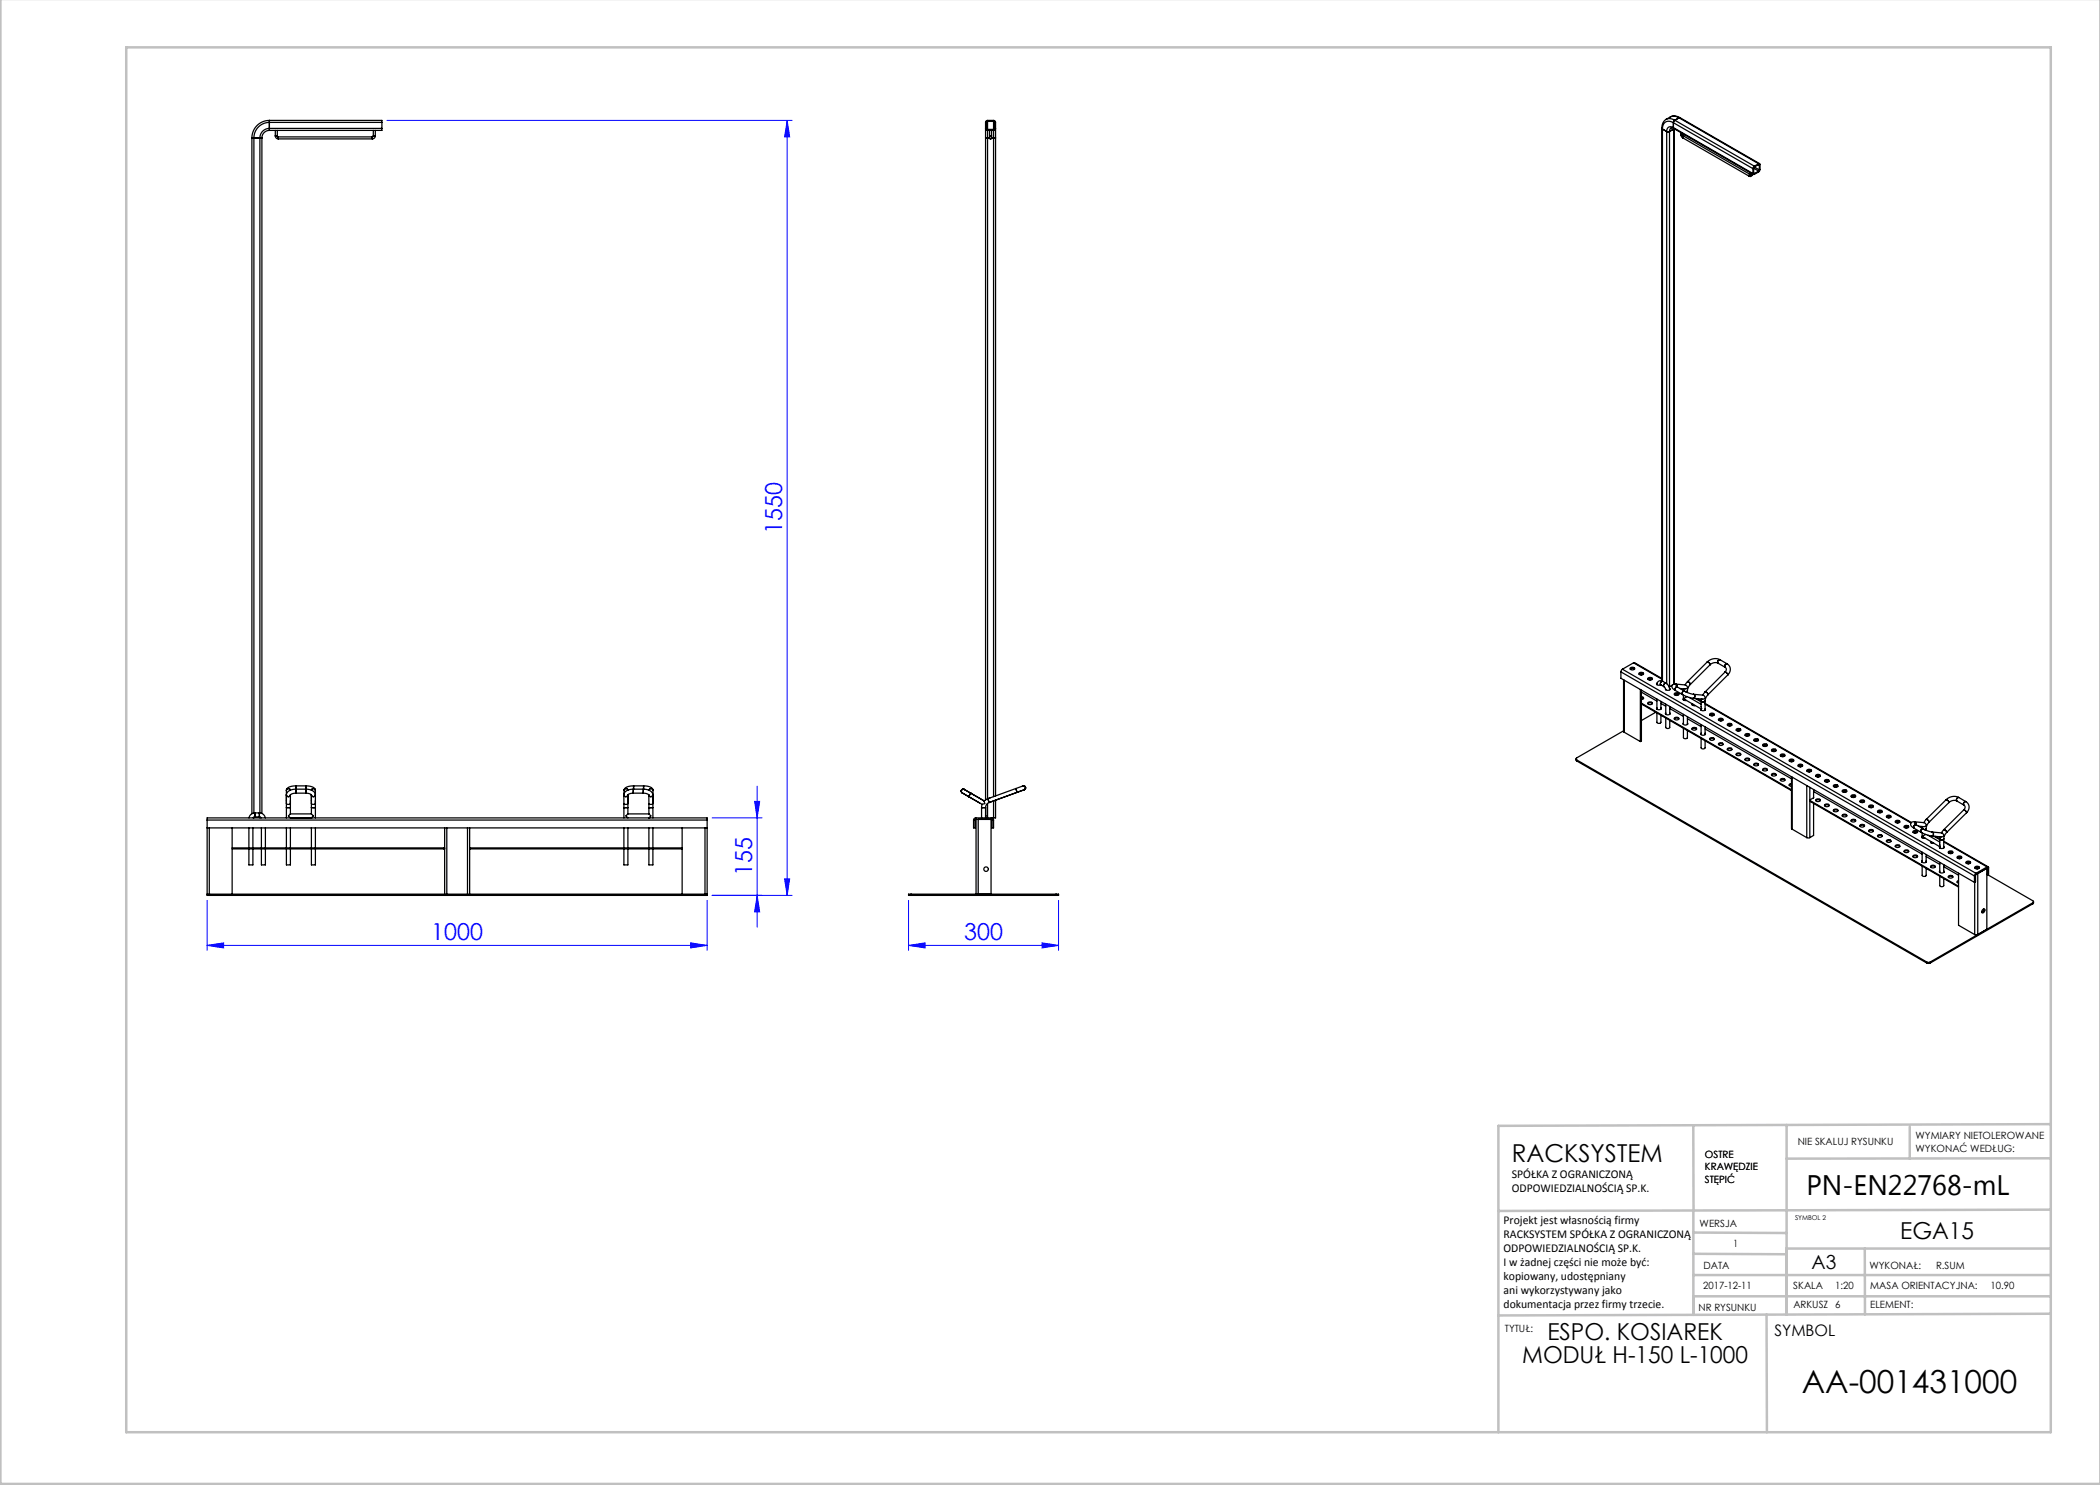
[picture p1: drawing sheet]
<svg xmlns="http://www.w3.org/2000/svg" width="420mm" height="297mm" viewBox="0 0 420 297" stroke-linecap="round" stroke-linejoin="round" font-family="sans-serif">
<g fill="none" stroke="#00f" stroke-width=".2">
<path d="M77.4 24.1h81M157.4 24.1l.5 3.3h-1zM157.4 24.1v155M151.4 157.2v28.2M142.4 179.1h16M142.4 163.6h10M150.9 160.3h1l-.5 3.3zM151.4 179.1l.5 3.3h-1zM156.9 175.8h1l-.5 3.3zM41.4 189.1l3.3-.5v1zM41.4 180.1v10M41.4 189.1h100"/>
<path d="M138.1 188.6l3.3 .5-3.3 .5zM141.4 180.1v10M181.7 189.1l3.3-.5v1zM181.7 189.1h30M181.7 180.1v10M208.4 188.6l3.3 .5-3.3 .5zM211.7 180.1v10"/>
</g>
<g fill="none" stroke="#c0c0c0" stroke-width=".5">
<path d="M.1 -.1v296.9h419.9M25.2 9.5h385v276.9h-385zM338.7 225.2v16.9M357.3 225v37.9M382 225.4v6.3M410.1 224.8l-110.4 .4v61.2M410.1 231.7h-52.8M338.7 259.3h71.5M338.7 255h71.5M338.7 250.8l18.6 .1M338.7 246.5l18.6 .1M338.7 242.1v20.9"/>
<path d="M373 249.7v13.2M410.1 241.9l-110.4 .3M410.2 249.7h-52.9v13.2M353.3 262.9l.1 23.5M410.2 262.7l-110.5 .4"/>
</g>
<g fill="#00f">
<path d="M41.4 189.1l3.3-.5v1zM138.1 188.6l3.3 .5-3.3 .5z"/>
<path d="M151.4 179.1l.5 3.3h-1zM150.9 160.3h1l-.5 3.3zM156.9 175.8h1l-.5 3.3zM157.4 24.1l.5 3.3h-1z"/>
<path d="M181.7 189.1l3.3-.5v1zM208.4 188.6l3.3 .5-3.3 .5z"/>
</g>
<g fill="none" stroke="#000" stroke-width=".25">
<path d="M50.4 27.6h.4M50.4 27.6v135.1M50.8 27.6h1.2M50.8 27.6v135M52 27.6h.4M52 27.6v135M52.4 27.6v135.1M53.9 25.7v.4M53.9 24.1h22.5v.4M53.9 24.1v.4M53.9 24.1a3.5 3.5 0 0 0-3.5 3.5M53.9 24.5a3.1 3.1 0 0 0-3.1 3.1"/>
<path d="M53.9 25.7a1.9 1.9 0 0 0-1.9 1.9M53.9 26.1a1.5 1.5 0 0 0-1.5 1.5M53.9 25.7h22.5M53.9 24.5h22.5M53.9 24.5v1.2M55.1 27.2a.6 .6 0 0 0 .6 .6M55.1 27.2h.4M55.1 26.1v1.1M55.5 27.2l.2 .2M55.5 26.1v1.1M55.7 27.4v.4M55.7 27.8h18.8"/>
<path d="M55.7 27.4h18.8M74.5 27.4v.4M74.7 27.2l-.2 .2M74.7 27.2h.4M74.7 26.1v1.1M75.1 27.2a.6 .6 0 0 1-.6 .6M75.1 26.1v1.1M76.4 25.7v.4h-22.5M76.4 24.5v1.2M197.1 25.7v-1.3l.4-.3 1.5 .1 .1 1.5M197.1 25.7l.1 .3 .3 .1M197.1 25.7v1.9"/>
<path d="M197.1 27.6h.4M197.1 27.6v132.4M197.5 24.3l-.2 .2v1.2l.2 .2M197.5 26.1v1.5M197.5 24.3v1.6M197.5 26.1h1.2M197.5 27.6h.4M197.5 25.9h1.2M197.5 24.3h1.2M197.5 27.6v132.2M197.9 27.2v.4M197.9 27.2h.4"/>
<path d="M197.9 27.6a.2 .2 0 0 0 .2 .2 .2 .2 0 0 0 .2-.2M197.9 26.1v1.1M198.3 27.2v.4M198.3 27.6h.4M198.3 26.1v1.1M198.7 24.3l.2 .2v1.2l-.2 .2M198.7 26.1v1.5M198.7 27.6h.4M198.7 24.3v1.6M198.7 27.6v131.7M199.1 25.7l-.1 .3-.3 .1M199.1 25.7v1.9"/>
<path d="M199.1 27.6v131.6M332.4 25.6l.1 .2M332.4 25.6v110.6M332.5 25.8l.8 .5M332.5 25.8v110.4M333.2 23.9a1.73 1.73 0 0 1 1.8 .2M333.2 23.9a1.91 1.91 0 0 0-.8 1.7M333.3 26.3h.6M333.3 26.3v110.4M333.9 26.3v111M334.1 23.4a1.89 1.89 0 0 1 1.9 .1M334.1 23.4a1.73 1.73 0 0 1 1.7 .2"/>
<path d="M334.1 23.4l-.9 .5M334.7 25.5l.1 .2M334.7 24.5a1.34 1.34 0 0 0-1.6-.1 1.34 1.34 0 0 0-.6 1.4M334.7 25.5a.82 .82 0 0 0-1-.1 .82 .82 0 0 0-.4 .9M334.7 24.5l15.9 9.2M334.7 25.5l15.9 9.2M334.7 24.5v1M334.8 25.8v-.1v111.1M334.8 25.8l-.9 .5M334.8 25.8v111.1M334.8 25.7v.1M334.8 25.7l-.1-.1a.53 .53 0 0 0-.7 .1 .53 .53 0 0 0-.1 .6"/>
<path d="M334.8 25.7l15.9 9.2M335 24.1l-.3 .4M335 24.1l15.9 9.1M335.8 23.6l15.9 9.1M335.8 23.6l-.8 .5M336 23.5l-.2 .1M336 23.5l15.9 9.2M336.2 26.9l.3 .7M336.2 26.9l.2 .1 .2-.1M336.2 26.5v.4M336.5 27.6l13.3 7.6M336.6 26.9l.1 .3"/>
<path d="M336.6 26.7v.2M336.7 27.2l-.2 .1v.3M336.7 27.2l13.3 7.7M350 34.9h.1M350 34.9l.2 .1 .2-.1M350 34.5v.4M350 34.9l-.2 .1v.2M350.4 34.9a.37 .37 0 0 1-.2 .4 .37 .37 0 0 1-.4-.1M350.4 34.7v.2M350.6 33.7v1M350.7 34.6l.2 .1M350.7 33.6v1"/>
<path d="M350.7 33.6l1 .6M350.9 33.4l1 .6M350.9 33.2l-.3 .5M350.9 33.4l-.2 .2M351.7 32.7l.3 .2-.1 1.3-1.1 .7-.2-.2M351.7 32.9l.2 .1M351.7 32.7l-.8 .5M351.7 34.2l-.8 .5M351.7 32.9l-.8 .5M351.9 34l-.2 .2M351.9 33v1M324.2 134.4l70.7 40.8"/>
<path d="M324.2 134.4v1.3l70.7 40.8M324.5 133.8l-.3 .6M324.5 133.8l70.7 40.9M324.7 136v10.3l.1 .1M324.8 136v10.4M326 133.6l.1-.1a.43 .43 0 0 1 .5-.1 .43 .43 0 0 1 .3 .5h-.1a.44 .44 0 0 1-.5 .1 .44 .44 0 0 1-.3-.4zM326.1 133.8l.4-.1 .4 .1M326.7 132.6l.2-.1 5.5 3.2M326.7 132.6l-2.2 1.2M326.7 132.6l5.7 3.2M326.9 133.8v.1M327.8 134.6h.1a.43 .43 0 0 1 .5-.2 .43 .43 0 0 1 .2 .5 .44 .44 0 0 1-.5 .1 .44 .44 0 0 1-.3-.4z"/>
<path d="M327.8 134.9l.5-.2 .4 .2M327.9 134.8l.4 .2M328.1 137.9v10.4M328.3 139.4a.3 .3 0 0 1 .4 .2 .3 .3 0 0 1-.4 .3M328.3 139.5l.4 .2M328.3 138v10.2l-.2 .1M328.3 138.4l3.1 1.8M329.6 135.6h.1a.43 .43 0 0 1 .5-.1 .43 .43 0 0 1 .2 .4l-.1 .1a.44 .44 0 0 1-.5 .1 .44 .44 0 0 1-.2-.5zM329.6 135.9l.5-.2 .3 .2M329.7 135.8l.4 .2M331.4 136.9h.1M331.4 139.8v2"/>
<path d="M331.4 136.6a.31 .31 0 0 0 0 .4 .31 .31 0 0 0 .5 0h.2M332.1 136.9v.1M332.1 137l.7 .3M332.5 136.3a.47 .47 0 0 0-.4 .7M332.5 136.3a.74 .74 0 0 0-.8-.1 .74 .74 0 0 0-.3 .7M332.5 136.3a.46 .46 0 0 0-.4 .7M332.5 136.3l.7 .3M332.8 137.3l.3 .7M333.1 137.9h.1M333.2 136.6a1.65 1.65 0 0 1 .7 1.4M333.2 136.6a.46 .46 0 0 0-.4 .7M333.2 136.6a.47 .47 0 0 0-.4 .7"/>
<path d="M333.9 137.6a.34 .34 0 0 1 0 .5 .34 .34 0 0 1-.5 0l-.3-.4M333.9 137.3l-.1 .1M334 137.9h.1M334.4 137h.1M334.5 137l-.6 .3M334.9 138.7l.1-.1a.43 .43 0 0 1 .5-.1 .43 .43 0 0 1 .2 .5h-.1a.44 .44 0 0 1-.5 .1 .44 .44 0 0 1-.2-.4zM334.9 138.9l.5-.1 .3 .1M335 138.9l.4 .2M335.1 138.1l1.4 .8M335.1 137.2l.4 .2M335.2 136.8a.58 .58 0 0 0-.8 .4 .58 .58 0 0 0 .4 .7l.3 .2M335.2 136.8l.2 .2v.4v-.4z"/>
<path d="M335.2 136.8l2 .2a.37 .37 0 0 1 .3 .4 .37 .37 0 0 1-.3 .3h-1.2M335.5 137.4a.46 .46 0 0 0-.4 .7M335.5 137.4l1.4 .8M335.5 137.4a.47 .47 0 0 0-.4 .7M336.5 138.9l1.1 .5 1 .3M336.7 139.7a.37 .37 0 0 0 .1 .4 .37 .37 0 0 0 .5 0M336.7 139v1M336.7 139.9v.1M336.7 137.8v.3M336.9 138.2l1.8 .7M336.9 138.2a.46 .46 0 0 0-.4 .7M336.9 138.2a.47 .47 0 0 0-.4 .7"/>
<path d="M337.2 138.4l.3-.2zM337.4 139.3l-.3 .2a.26 .26 0 0 0-.3 .2 .26 .26 0 0 0 .3 .3l3.1 1.8M337.5 138.2v.3M337.5 136.3l-.5 .7M337.5 136.3l.4 .2 .2 .4M337.8 139.5l2.4 1.4M338.1 136.9l-.4 .6-.2 .7M338.7 138.9a.41 .41 0 0 1 .3 .4 .41 .41 0 0 1-.4 .4M338.7 138.9l2 .2a.37 .37 0 0 1 .3 .3 .37 .37 0 0 1-.2 .4l-2.2-.1M339.1 139.7l1.1 .7M339.4 139.7l.8 .5M340.3 139.8l-.1 .4"/>
<path d="M341 138.4l-.5 .6M341 138.4l.4 .1 .2 .4M341 138.4l.4 .2 .2 .3M341.5 132.4l.4 .2 .1 .4M341.5 132.4l.3 .2 .2 .4M341.5 132.4l-4 3.9M341.6 138.9l-.4 .6-.2 .7M342 133l-3.9 3.9M343.6 132.6h-.1a1.48 1.48 0 0 0-1.5 .4M343.6 132.6l1.4 .8M344 131.9a.47 .47 0 0 0-.4 .7M344 131.9a2.21 2.21 0 0 0-2.5 .5"/>
<path d="M344 131.9a.46 .46 0 0 0-.4 .7M344 131.9l1.4 .9M345 134.4l.4 .2 .2 .4M345 134.4l-4 4M345 133.4a.57 .57 0 0 1 0 1M345.4 132.8a1.36 1.36 0 0 1 .2 2.2M345.4 132.8a.46 .46 0 0 0-.4 .6M345.4 132.8a.47 .47 0 0 0-.4 .6M345.6 135l-4 3.9M57.3 159a.4 .4 0 0 0 .4 .3 .4 .4 0 0 0 .4-.3M57.3 158.1v2.6l.1 .1 .4 .1 .3-.2v-1.7M57.4 157.8l-.1 .3a.4 .4 0 0 1 .4-.4 .4 .4 0 0 1 .4 .3 .41 .41 0 0 0-.7-.2z"/>
<path d="M59.2 157.8h-.2a1.55 1.55 0 0 0-1.7 1.2M59.2 158.6l-.6 .1-.5 .3M59.2 157.2h-.4a1.41 1.41 0 0 0-1.5 .9M59.2 157.8v.8M59.2 157.2v.6M59.2 158.6h2M59.2 157.8h2M59.2 157.2h2M61.2 157.8h.1a1.54 1.54 0 0 1 1.8 1.2M61.2 158.6l.6 .1 .5 .3M61.2 157.2h.6a1.16 1.16 0 0 1 1.3 .9M61.2 157.8v.8"/>
<path d="M61.2 157.2v.6M62.3 159a.4 .4 0 0 0 .4 .3 .4 .4 0 0 0 .4-.3M62.4 157.8l-.1 .2a.4 .4 0 0 1 .4-.3 .4 .4 0 0 1 .4 .4 .4 .4 0 0 0-.3-.4 .4 .4 0 0 0-.4 .1zM63.1 158.1v2.6l-.2 .2-.6-.2v-1.7M63.1 159a.4 .4 0 0 1-.4 .3 .4 .4 0 0 1-.4-.3M124.8 159v1.7M124.8 158.1v.7M124.9 157.8l-.1 .3a.4 .4 0 0 1 .4-.4 .4 .4 0 0 1 .4 .3 .41 .41 0 0 0-.7-.2zM125.6 159a.4 .4 0 0 1-.4 .3 .4 .4 0 0 1-.4-.3M125.6 159v1.8l-.5 .1-.3-.2M125.6 158.9v1.2M126.7 157.8h-.2a1.54 1.54 0 0 0-1.7 1.2"/>
<path d="M126.7 158.6l-.7 .1-.4 .3M126.7 157.8v.8M126.7 158.6h2M126.7 157.8h2M126.7 157.2h-.6a1.21 1.21 0 0 0-1.3 .9M126.7 157.2v.6zM126.7 157.2h2M128.7 157.8h.1a1.56 1.56 0 0 1 1.8 1.2M128.7 158.6l.6 .1 .5 .3M128.7 157.8v.8M128.7 157.2h.7a1.15 1.15 0 0 1 1.2 .9M128.7 157.2v.6z"/>
<path d="M129.8 159v1.7M129.9 157.8a.4 .4 0 0 1 .5-.1 .4 .4 0 0 1 .2 .4 .4 .4 0 0 0-.4-.4 .4 .4 0 0 0-.4 .4zM130.6 159a.4 .4 0 0 1-.4 .3 .4 .4 0 0 1-.4-.3M130.6 159v1.8l-.5 .1-.3-.2M130.6 158.1v2M192.2 158.2l.1 .2M192.3 158.3v.2M192.3 158.4h.1M192.3 158.5l1.4 .8M192.4 158.6h.1M192.4 158.6l1.3 .7M192.6 157.8h.1"/>
<path d="M192.6 157.8l-.2 .1-.2 .3M192.6 157.8l-.3 .2-.1 .3M192.6 157.8l.3 .1M192.7 157.8l.2 .1M192.7 157.8l1.5 .8M192.9 157.9l1.2 .7M192.9 157.9a.4 .4 0 0 0-.7 .3M192.9 157.9a.4 .4 0 0 0-.5 0 .4 .4 0 0 0-.2 .4M193.7 159.3l2.7 1.6M194.1 158.6l-.4 .7M194.1 158.6l2.8 1.6M194.2 158.6h.1"/>
<path d="M197.6 159.7l-.7 .5M197.6 159.7l.2 .8M203.2 157.7l.2 .8M203.2 157.7l-5.6 2M203.4 158.5l-5.6 2M204.6 157.2a.4 .4 0 0 1 .5 .3 .4 .4 0 0 1-.4 .5M204.7 157.2h.1M204.7 157.2a.48 .48 0 0 1 .3 .6 .48 .48 0 0 1-.6 .3l-1 .4M204.7 157.2l-1.5 .5M204.7 157.2a.4 .4 0 0 1 .4 .4 .4 .4 0 0 1-.4 .4M204.9 157.9l-1.5 .6M205.1 157.6l-.1 .2"/>
<path d="M315.2 151.8l.1 .4M315.3 152l70 40.4M315.3 152v.2M315.3 152.2l70 40.4M324.7 146.2l-9.4 5.4-.1 .2 .1 .2M324.8 146.4l3.3 1.9M328.3 140.6l29.9 17.3M328.3 140.8l29.9 17.3M329.6 140.7a.63 .63 0 0 1 .9 0M329.6 140.5h.1a.43 .43 0 0 1 .5-.1 .43 .43 0 0 1 .2 .4l-.1 .1a.44 .44 0 0 1-.5 .1 .44 .44 0 0 1-.2-.5zM331.1 142.5l-2.8 1.6M331.4 142.6v1.9a.46 .46 0 0 0 .8 0v-1.4"/>
<path d="M331.4 141.5a.4 .4 0 0 0 .4 .5 .4 .4 0 0 0 .4-.5M331.4 141.7l-.1 .1M332.2 141.7v.1M332.2 140.3v1.5M332.2 140.7l.9 .5M333.1 143.6l.1 1.9a.47 .47 0 0 0 .7 0v-1.4M333.1 142.5a.4 .4 0 0 0 .4 .5 .4 .4 0 0 0 .4-.5M333.1 142.7v.1M333.1 140.8v2M333.9 142.7l.1 .1M333.9 141.3v1.5M333.9 141.7l2.8 1.6"/>
<path d="M334.9 143.8a.63 .63 0 0 1 .9 0M334.9 143.6l.1-.1a.43 .43 0 0 1 .5-.1 .43 .43 0 0 1 .2 .5h-.1a.44 .44 0 0 1-.5 .1 .44 .44 0 0 1-.2-.4zM336.7 145.7v1.8a.46 .46 0 0 0 .8 0v-1.4M336.7 144.6a.4 .4 0 0 0 .4 .4 .4 .4 0 0 0 .4-.4M336.7 144.8h-.1M336.7 142.9v2M337.5 144.8h.1M337.5 143.3v1.6M337.5 143.7l2.7 1.6M338.4 145.8a.63 .63 0 0 1 .9 0M338.4 140.7a.38 .38 0 0 0 .2 .5 .38 .38 0 0 0 .4-.1M338.4 145.6h.1a.43 .43 0 0 1 .5-.1 .43 .43 0 0 1 .2 .4v.1a.44 .44 0 0 1-.5 .1 .44 .44 0 0 1-.3-.5z"/>
<path d="M338.5 140.9l.4 .2M338.6 140.9l-.2 .1M340.2 140.2l.1 1.5-.1 .1M340.2 147.7v1.9a.47 .47 0 0 0 .8 0v-1.4M340.2 140.2a.47 .47 0 0 0 .8 0M340.2 146.6a.4 .4 0 0 0 .4 .5 .4 .4 0 0 0 .4-.5M340.2 146.8v.1M340.2 141.8v.2M340.2 144.9v2M340.2 142h.1M341 140.2a.46 .46 0 0 1-.8 0M341 146.8l.1 .1"/>
<path d="M341 141.7a.36 .36 0 0 1-.1 .5 .36 .36 0 0 1-.5-.1l-.2-.1v-.2M341 140.2v1.8M341 145.4v1.5M341 140.7l41.3 23.8M341 145.8l17.3 10M341 142h.1M341 140.8l41.2 23.8M341.9 147.9l.5-.2 .4 .2M342 147.7v-.1a.43 .43 0 0 1 .5-.1 .43 .43 0 0 1 .3 .5h-.1a.44 .44 0 0 1-.5 .1 .44 .44 0 0 1-.2-.4zM342 142.8v-.1a.43 .43 0 0 1 .5-.1 .43 .43 0 0 1 .3 .5h-.1a.44 .44 0 0 1-.5 .1 .44 .44 0 0 1-.2-.4zM342 143l.4-.1 .4 .1M342.1 143l.3 .2"/>
<path d="M343.7 148.9a.63 .63 0 0 1 .9 0M343.7 148.7l.1-.1a.43 .43 0 0 1 .5-.1 .43 .43 0 0 1 .3 .5h-.1a.44 .44 0 0 1-.5 .1 .44 .44 0 0 1-.3-.4zM343.7 143.8l.1-.1a.43 .43 0 0 1 .5-.1 .43 .43 0 0 1 .3 .5h-.1a.44 .44 0 0 1-.5 .1 .44 .44 0 0 1-.3-.4zM343.7 144l.5-.1 .4 .1M343.8 144l.4 .2M345.5 149.9a.63 .63 0 0 1 .9 0M345.5 149.7h.1a.43 .43 0 0 1 .5-.2 .43 .43 0 0 1 .2 .5h-.1a.44 .44 0 0 1-.4 .1 .44 .44 0 0 1-.3-.4zM345.5 144.8h.1a.43 .43 0 0 1 .5-.2 .43 .43 0 0 1 .2 .5h-.1a.44 .44 0 0 1-.4 .1 .44 .44 0 0 1-.3-.4zM345.5 145.1l.5-.2 .3 .2M345.6 145l.4 .2M347.2 150.9a.63 .63 0 0 1 .9 0M347.3 150.7a.43 .43 0 0 1 .5-.1 .43 .43 0 0 1 .3 .4l-.1 .1a.44 .44 0 0 1-.5 .1 .44 .44 0 0 1-.2-.5z"/>
<path d="M347.3 145.8a.43 .43 0 0 1 .5-.1 .43 .43 0 0 1 .3 .4l-.1 .1a.44 .44 0 0 1-.5 .1 .44 .44 0 0 1-.2-.5zM347.3 146.1l.4-.2 .4 .2M347.4 146l.3 .2M349 152a.63 .63 0 0 1 .9 0M349 151.8l.1-.1a.43 .43 0 0 1 .5-.1 .43 .43 0 0 1 .3 .4l-.1 .1a.44 .44 0 0 1-.5 .1 .44 .44 0 0 1-.3-.4zM349 146.9l.1-.1a.43 .43 0 0 1 .5-.1 .43 .43 0 0 1 .3 .4l-.1 .1a.44 .44 0 0 1-.5 .1 .44 .44 0 0 1-.3-.4zM349 147.1l.5-.1 .4 .1M349.1 147l.4 .3M350.8 153a.63 .63 0 0 1 .9 0M350.8 152.8l.1-.1a.43 .43 0 0 1 .5-.1 .43 .43 0 0 1 .2 .5h-.1a.44 .44 0 0 1-.4 .1 .44 .44 0 0 1-.3-.4zM350.8 147.9l.1-.1a.43 .43 0 0 1 .5-.1 .43 .43 0 0 1 .2 .5h-.1a.44 .44 0 0 1-.4 .1 .44 .44 0 0 1-.3-.4zM350.8 148.1l.5-.1 .4 .1"/>
<path d="M350.9 148.1l.4 .2M352.5 154a.63 .63 0 0 1 .9 0M352.6 153.8v-.1a.43 .43 0 0 1 .5-.1 .43 .43 0 0 1 .3 .5h-.1a.44 .44 0 0 1-.5 .1 .44 .44 0 0 1-.2-.4zM352.6 148.9v-.1a.43 .43 0 0 1 .5-.1 .43 .43 0 0 1 .3 .5h-.1a.44 .44 0 0 1-.5 .1 .44 .44 0 0 1-.2-.4zM352.6 149.1l.4-.1 .4 .1M352.7 149.1l.3 .2M354.3 155a.63 .63 0 0 1 .9 0M354.3 154.8h.1a.43 .43 0 0 1 .5-.1 .43 .43 0 0 1 .3 .4l-.1 .1a.44 .44 0 0 1-.5 0 .44 .44 0 0 1-.3-.4zM354.3 149.9h.1a.43 .43 0 0 1 .5-.1 .43 .43 0 0 1 .3 .4l-.1 .1a.44 .44 0 0 1-.5 0 .44 .44 0 0 1-.3-.4zM354.3 150.2l.5-.2 .4 .2M354.4 150.1l.4 .2M356.1 156a.63 .63 0 0 1 .9 0"/>
<path d="M356.1 155.8h.1a.43 .43 0 0 1 .5-.1 .43 .43 0 0 1 .2 .4l-.1 .1a.44 .44 0 0 1-.4 .1 .44 .44 0 0 1-.3-.5zM356.1 150.9h.1a.43 .43 0 0 1 .5-.1 .43 .43 0 0 1 .2 .4l-.1 .1a.44 .44 0 0 1-.4 .1 .44 .44 0 0 1-.3-.5zM356.1 151.2l.5-.2 .4 .2M356.2 151.1l.4 .2M357.9 152v-.1a.43 .43 0 0 1 .5-.1 .43 .43 0 0 1 .3 .4l-.1 .1a.44 .44 0 0 1-.5 .1 .44 .44 0 0 1-.2-.4zM357.9 152.2l.4-.1 .4 .1M358 152.1l.3 .3M358.2 157.9h.1M358.2 158.1h.1M358.2 157.9v.2M358.3 155.4v10.3l.1 .1M358.3 156.7a.32 .32 0 0 0-.5 .3 .32 .32 0 0 0 .5 .3"/>
<path d="M358.3 156.9l-.5 .2M358.4 155.4v10.4M359.6 153l.1-.1a.43 .43 0 0 1 .5-.1 .43 .43 0 0 1 .3 .5h-.1a.44 .44 0 0 1-.5 .1 .44 .44 0 0 1-.3-.4zM359.6 153.2l.5-.1 .4 .1M359.7 153.2l.4 .2M361.4 157.1v10.4M361.4 154l.1-.1a.43 .43 0 0 1 .5-.1 .43 .43 0 0 1 .2 .5h-.1a.44 .44 0 0 1-.4 .1 .44 .44 0 0 1-.3-.4zM361.4 154.2l.5-.1 .4 .1M361.5 154.2l.4 .2M362 157.5v10M362.7 159.6l-.8 .5 29.8 17.2M362.7 159.5v.1"/>
<path d="M362.7 157.9v1.7M362.7 158.3l21.7 12.5M363.2 159.9a.43 .43 0 0 1 .5-.1 .43 .43 0 0 1 .3 .4l-.1 .1a.44 .44 0 0 1-.5 0 .44 .44 0 0 1-.2-.4zM363.2 155a.43 .43 0 0 1 .5-.1 .43 .43 0 0 1 .3 .4l-.1 .1a.44 .44 0 0 1-.5 0 .44 .44 0 0 1-.2-.4zM363.2 155.3l.4-.2 .4 .2M363.3 155.2l.3 .2M364.9 156h.1a.43 .43 0 0 1 .5-.1 .43 .43 0 0 1 .3 .4l-.1 .1a.44 .44 0 0 1-.5 .1 .44 .44 0 0 1-.3-.5zM364.9 156.3l.5-.2 .4 .2M365 156.2l.4 .2M366.7 157.1l.1-.1a.43 .43 0 0 1 .5-.1 .43 .43 0 0 1 .2 .4l-.1 .1a.44 .44 0 0 1-.4 .1 .44 .44 0 0 1-.3-.4zM366.7 157.3l.5-.1 .4 .1M366.8 157.2l.4 .3"/>
<path d="M368.5 158.1v-.1a.43 .43 0 0 1 .5-.1 .43 .43 0 0 1 .3 .5h-.1a.44 .44 0 0 1-.5 .1 .44 .44 0 0 1-.2-.4zM368.5 158.3l.5-.1 .3 .1M368.6 158.3l.4 .2M370.2 159.1l.1-.1a.43 .43 0 0 1 .5-.1 .43 .43 0 0 1 .3 .5h-.1a.44 .44 0 0 1-.5 .1 .44 .44 0 0 1-.3-.4zM370.2 159.4l.5-.2 .4 .2M370.3 159.3l.4 .2M389.2 159.9l.4 .2 .2 .4M389.2 159.9l-4 4M389.2 159.9l.4 .3 .2 .3M391.8 159.5a2.21 2.21 0 0 0-2.6 .4M391.8 159.5a.46 .46 0 0 0-.4 .7M391.8 159.5h-.1a.47 .47 0 0 0-.3 .7"/>
<path d="M391.8 159.5l1.4 .8M41.4 178.8h.5M41.4 164v15.1h.5M41.4 164v-.4h100v.4M41.4 165.6h100M41.4 164h100M41.9 165.6v13.2M41.9 178.8v.3M41.9 178.8h99M41.9 179.1h99M46.4 165.6v13.2M46.4 169.6h42.4"/>
<path d="M46.4 169.8h42.4M49.8 169.8v3.2h.8v-3.2M49.8 165.6v4M50.6 165.6v4M50.8 163.4v.2M51 163.4l-.4 .2M51 162.6a1.2 1.2 0 0 0-1.2 1M51 162.6v.8M51 163.4h.9M51 162.6h.9M51.9 163.4l.3 .2M51.9 162.6a1.2 1.2 0 0 1 1.2 1"/>
<path d="M51.9 162.6v.8M52 163.4v.2M52.3 169.8v3.2h.8v-3.2M52.3 165.6v4M53.1 165.6v4M57.3 160.1v1.4M57.3 161.5h.8M57.3 169.8v3.2h.8v-3.2M57.3 161.5v2.1M57.3 165.6v4M58.1 163.6h.1M58.1 160.1v1.4"/>
<path d="M58.1 162.8a.41 .41 0 0 0-.4 .4 .41 .41 0 0 0 .4 .4M58.1 161.5v1.3M58.1 165.6v4M58.1 162.8h4.2M62.3 160.1v1.4M62.3 162.8a.4 .4 0 0 1 .3 .4 .4 .4 0 0 1-.3 .4M62.3 169.8v3.2h.8v-3.2M62.3 161.5h.8M62.3 161.5v1.3M62.3 165.6v4M62.3 163.6h.1M63.1 160.1v1.4"/>
<path d="M63.1 161.5v2.1M63.1 165.6v4M88.8 169.6h.1M88.8 169.8h.1M88.8 169.6v.2M88.9 169.6h.1M88.9 169.8h.1M88.9 169.6v.2M88.9 165.6v13.2M89.4 165.6v13.2M93.5 165.6v13.2M93.9 169.6h.1"/>
<path d="M93.9 165.6v13.2M94 169.8h.1M94 169.6h.1M94.1 169.6h42.3M94.1 169.8h42.3M94.1 169.6v.2M124.8 169.8v3.2h.8v-3.2M124.8 161.5h.8M124.8 161.5v2.1M124.8 165.6v4M124.8 160.7v.8M125.6 160.1h.1"/>
<path d="M125.6 162.8a.41 .41 0 0 0-.4 .4 .41 .41 0 0 0 .4 .4M125.6 162.8h4.2M125.6 161.5v1.3M125.6 165.6v4M125.6 160.1v1.4M129.8 163.6h.1M129.8 162.8a.4 .4 0 0 1 .3 .4 .4 .4 0 0 1-.3 .4M129.8 169.8v3.2h.8v-3.2M129.8 161.5h.8M129.8 161.5v1.3M129.8 165.6v4M129.8 160.7v.8"/>
<path d="M130.6 160.1h.1M130.6 161.5v2.1M130.6 165.6v4M130.6 160.1v1.4M136.4 165.6v13.2M140.9 178.8h.5M140.9 178.8v.3M141 165.6v13.2M141.4 164v15.1h-.5M182.2 178.8h-.5v.3h.5M182.2 178.8h29M182.2 179.1h29"/>
<path d="M182.2 178.8v.3M194.7 164v1.6h.3v-1.6M194.7 164h.3M195.1 163.6l-.3 .1-.1 .3M195.1 163.9l-.1 .1M195.1 163.6h3.6M195.1 163.9h3.2M195.1 163.6v.3M195.2 163.9v14.9M195.6 163.9v14.9M196.3 161.5h.1M196.3 161.5h.8"/>
<path d="M196.3 161.5v2.1M196.4 160.9l-.1 .6M196.9 160.2v.5l-.5 .2M197.1 163.1v.2M197.1 161.5v2.1M197.5 160.7v2.9M197.8 160.5a1.1 1.1 0 0 0-.7 1M197.9 160.5h.1M198.2 163.9v14.9M198.3 163.9l.1-.3 .3 .4M198.3 163.9l.1 .1M198.4 164v1.6h.3v-1.6"/>
<path d="M198.4 164h.3M198.7 160.2v3.4M199.1 160v3.6h-.4M211.2 178.8h.5v.3h-.5M211.2 178.8v.3M358.4 165.8l3 1.7M361.4 167.5h.6M361.9 160.2l29.8 17.2M362.7 160.7v6.4l-.7 .4M363.1 160.1a.63 .63 0 0 1 1 0M364.9 161.1a.63 .63 0 0 1 .9 0M364.9 160.9h.1a.43 .43 0 0 1 .5-.1 .43 .43 0 0 1 .3 .4l-.1 .1a.44 .44 0 0 1-.5 .1 .44 .44 0 0 1-.3-.5z"/>
<path d="M366.7 162.2l.5-.2 .4 .2M366.7 162l.1-.1a.43 .43 0 0 1 .5-.1 .43 .43 0 0 1 .2 .4l-.1 .1a.44 .44 0 0 1-.4 .1 .44 .44 0 0 1-.3-.4zM368.5 163.2a.63 .63 0 0 1 .9 0M368.5 163v-.1a.43 .43 0 0 1 .5-.1 .43 .43 0 0 1 .3 .5h-.1a.44 .44 0 0 1-.5 .1 .44 .44 0 0 1-.2-.4zM370.2 164.2a.63 .63 0 0 1 .9 0M370.2 164l.1-.1a.43 .43 0 0 1 .5-.1 .43 .43 0 0 1 .3 .5h-.1a.44 .44 0 0 1-.5 .1 .44 .44 0 0 1-.3-.4zM372 165.2a.63 .63 0 0 1 .9 0M372 165h.1a.43 .43 0 0 1 .5-.1 .43 .43 0 0 1 .2 .4v.1a.44 .44 0 0 1-.5 0 .44 .44 0 0 1-.3-.4zM372 160.1h.1a.43 .43 0 0 1 .5-.1 .43 .43 0 0 1 .2 .4v.1a.44 .44 0 0 1-.5 0 .44 .44 0 0 1-.3-.4zM372 160.4l.5-.2 .4 .2M372.1 160.3l.4 .2M373.8 166.3v-.1a.63 .63 0 0 1 .9 .1"/>
<path d="M373.8 166.1v-.1a.43 .43 0 0 1 .5-.1 .43 .43 0 0 1 .3 .4l-.1 .1a.44 .44 0 0 1-.5 .1 .44 .44 0 0 1-.2-.4zM373.8 161.2v-.1a.43 .43 0 0 1 .5-.1 .43 .43 0 0 1 .3 .4l-.1 .1a.44 .44 0 0 1-.5 .1 .44 .44 0 0 1-.2-.4zM373.8 161.4l.5-.2 .3 .2M373.9 161.3l.4 .2M375.5 167.3a.63 .63 0 0 1 .9 0M375.5 167.1l.1-.1a.43 .43 0 0 1 .5-.1 .43 .43 0 0 1 .3 .4l-.1 .1a.44 .44 0 0 1-.5 .1 .44 .44 0 0 1-.3-.4zM375.5 162.2l.1-.1a.43 .43 0 0 1 .5-.1 .43 .43 0 0 1 .3 .4l-.1 .1a.44 .44 0 0 1-.5 .1 .44 .44 0 0 1-.3-.4zM375.6 162.4l.4-.1 .4 .1M375.6 162.3l.4 .3M377.3 168.3a.63 .63 0 0 1 .9 0M377.3 168.1l.1-.1a.43 .43 0 0 1 .5-.1 .43 .43 0 0 1 .2 .5 .44 .44 0 0 1-.5 .1 .44 .44 0 0 1-.3-.4zM377.3 163.2l.1-.1a.43 .43 0 0 1 .5-.1 .43 .43 0 0 1 .2 .5 .44 .44 0 0 1-.5 .1 .44 .44 0 0 1-.3-.4z"/>
<path d="M377.3 163.4l.5-.1 .4 .1M377.4 163.4l.4 .2M379.1 169.3a.63 .63 0 0 1 .9 0M379.1 169.1h.1a.43 .43 0 0 1 .5-.2 .43 .43 0 0 1 .2 .5h-.1a.44 .44 0 0 1-.5 .1 .44 .44 0 0 1-.2-.4zM379.1 164.2h.1a.43 .43 0 0 1 .5-.2 .43 .43 0 0 1 .2 .5h-.1a.44 .44 0 0 1-.5 .1 .44 .44 0 0 1-.2-.4zM379.1 164.5l.5-.2 .3 .2M379.2 164.4l.4 .2M380.8 170.3a.63 .63 0 0 1 .9 0M380.8 170.1h.1a.43 .43 0 0 1 .5-.1 .43 .43 0 0 1 .3 .4l-.1 .1a.44 .44 0 0 1-.5 0 .44 .44 0 0 1-.3-.4zM380.8 165.2h.1a.43 .43 0 0 1 .5-.1 .43 .43 0 0 1 .3 .4l-.1 .1a.44 .44 0 0 1-.5 0 .44 .44 0 0 1-.3-.4zM380.9 165.5l.4-.2 .4 .2M380.9 165.4l.4 .2"/>
<path d="M382.6 171.4l.5-.2 .4 .2M382.6 171.2l.1-.1a.43 .43 0 0 1 .5-.1 .43 .43 0 0 1 .2 .4v.1a.44 .44 0 0 1-.5 .1 .44 .44 0 0 1-.3-.4zM382.6 166.3l.1-.1a.43 .43 0 0 1 .5-.1 .43 .43 0 0 1 .2 .4v.1a.44 .44 0 0 1-.5 .1 .44 .44 0 0 1-.3-.4zM382.6 166.5l.5-.2 .4 .2M382.7 166.4l.4 .2M382.8 165.6l1.4 .9M382.9 164.7l.3 .2M382.9 164.4a.58 .58 0 0 0-.8 .3 .58 .58 0 0 0 .4 .8l.3 .1M382.9 164.4l.2 .1v.4v-.4zM382.9 164.4l2 .2a.37 .37 0 0 1 .3 .3 .37 .37 0 0 1-.2 .4l-1.3-.1M383.2 164.9a.46 .46 0 0 0-.4 .7M383.2 164.9l1.4 .9"/>
<path d="M383.2 164.9a.47 .47 0 0 0-.4 .7M384.2 166.5l1.1 .5 1 .2M384.4 173.2v1.9a.46 .46 0 0 0 .8 0v-1.4M384.4 172.1a.44 .44 0 0 0 .3 .5 .44 .44 0 0 0 .6-.2l-.1-.2M384.4 172.3v.1M384.4 167.2a.37 .37 0 0 0 .2 .5 .37 .37 0 0 0 .4-.1M384.4 167.5h.1M384.4 166.6v1M384.4 170.4v2.1M384.5 165.3l-.1 .4M384.6 165.8l1.8 .6M384.6 165.8a.46 .46 0 0 0-.4 .7"/>
<path d="M384.6 165.8v-.1a.47 .47 0 0 0-.4 .8M384.9 165.9l.3-.2zM385.1 166.9l-.2 .1a.26 .26 0 0 0-.4 .2 .26 .26 0 0 0 .3 .3l3.1 1.8M385.2 172.3l.1 .1M385.2 165.7v.4M385.2 170.9v1.5M385.2 171.3l2.7 1.6M385.2 163.9l.4 .1 .2 .4M385.2 163.9l-.4 .6M385.2 163.9l.5 .2 .1 .3M385.6 167l2.3 1.4M385.8 164.4l-.4 .6-.2 .7"/>
<path d="M386.1 173.4a.63 .63 0 0 1 .9 0M386.2 173.2v-.1a.43 .43 0 0 1 .5-.1 .43 .43 0 0 1 .3 .5h-.1a.44 .44 0 0 1-.5 .1 .44 .44 0 0 1-.2-.4zM386.2 168.3a.38 .38 0 0 0 .1 .4 .38 .38 0 0 0 .5 0M386.2 168.5l.4 .2M386.4 168.4l-.2 .1M386.4 166.4a.41 .41 0 0 1 .3 .4 .41 .41 0 0 1-.4 .4M386.4 166.4l2.1 .2a.37 .37 0 0 1 .3 .4 .37 .37 0 0 1-.3 .3l-2.2-.1M386.8 167.2l1.1 .7M387.1 167.3l.8 .5M387.9 167.8l.2 1.5h-.2M387.9 175.2l.1 1.9a.47 .47 0 0 0 .7 0v-1.4M387.9 167.8h.1a.47 .47 0 0 0 .7 0"/>
<path d="M387.9 174.2a.4 .4 0 0 0 .4 .4 .4 .4 0 0 0 .4-.4M387.9 174.3v.1M387.9 169.3v.3M387.9 172.5v2M387.9 169.5v.1M388 167.4l-.1 .4M388.7 167.8a.46 .46 0 0 1-.8 0M388.7 174.3l.1 .1M388.7 169.3a.36 .36 0 0 1-.1 .4 .36 .36 0 0 1-.4 0l-.3-.2v-.2M388.7 167.8v1.8M388.7 172.9v1.6M388.7 168.2l8.9 5.2"/>
<path d="M388.7 173.3l3 1.7M388.7 169.5l.1 .1M388.7 168.4l8.7 5M388.8 165.9l-.5 .7M388.8 165.9l.3 .2 .2 .4M388.8 165.9l.4 .2 .1 .4M389.3 166.5l-.4 .6-.2 .7M389.7 175.4a.63 .63 0 0 1 .9 0M389.7 175.2h.1a.43 .43 0 0 1 .5-.1 .43 .43 0 0 1 .2 .4l-.1 .1a.44 .44 0 0 1-.5 0 .44 .44 0 0 1-.2-.4zM389.7 170.3h.1a.43 .43 0 0 1 .5-.1 .43 .43 0 0 1 .2 .4l-.1 .1a.44 .44 0 0 1-.5 .1 .44 .44 0 0 1-.2-.5zM389.7 170.6l.5-.2 .3 .2M389.8 170.5l.4 .2"/>
<path d="M389.8 160.5l-4 3.9M391.4 160.2h-.1a1.48 1.48 0 0 0-1.5 .3M391.4 160.2l1.4 .8M391.5 171.4v-.1a.43 .43 0 0 1 .5-.1 .43 .43 0 0 1 .3 .4l-.1 .1a.44 .44 0 0 1-.5 .1 .44 .44 0 0 1-.2-.4zM391.5 171.6l.4-.2 .4 .2M391.5 171.5l.4 .2M391.7 176.1a.26 .26 0 0 0-.3 .3 .26 .26 0 0 0 .3 .2M391.7 176.3l-.3 .2M391.7 174.6v10.4l3.2 1.9M392.7 162l.4 .2 .2 .4M392.7 162l-3.9 3.9M392.8 161a.57 .57 0 0 1-.1 1"/>
<path d="M393.2 160.3a1.36 1.36 0 0 1 .1 2.3M393.2 160.3a.46 .46 0 0 0-.4 .7M393.2 160.3a.47 .47 0 0 0-.4 .7M393.2 172.4l.1-.1a.43 .43 0 0 1 .5-.1 .43 .43 0 0 1 .3 .4l-.1 .1a.44 .44 0 0 1-.5 .1 .44 .44 0 0 1-.3-.4zM393.2 172.6l.5-.1 .4 .1M393.3 162.6l-4 3.9M393.3 172.5l.4 .3M394.9 175.2v1.3M394.9 176.4v10.5M395 173.4l.1-.1a.43 .43 0 0 1 .5-.1 .43 .43 0 0 1 .2 .5h-.1a.44 .44 0 0 1-.4 .1 .44 .44 0 0 1-.3-.4zM395 173.6l.5-.1 .3 .1M395.1 173.6l.4 .2"/>
<path d="M395.1 175.1l-.2 .1M395.1 175.1v1.3l-.2 .1M395.2 174.7l-.3 .5M395.2 174.9l-.1 .2M395.2 174.7v.2M395.5 174.7v12.2M397.4 173.7v12.2l-1.9 1M397.4 174.9l.1 .1M397.4 173.4h.2l.1 .2M397.4 173.6l.1 .1M397.4 173.6l-2.2 1.3M397.4 173.4l-2.2 1.3"/>
<path d="M397.4 173.4v.2M397.5 173.7v1.3M397.5 174.9l9.1 5.3 .1 .2-.1 .2M397.7 173.6v1.2l-.2 .2M397.7 173.6l-.2 .1M385.3 192.4h.8M385.3 192.6h.8M385.3 192.4v.2M386.1 192.4v.2M394.9 186.9h.6M396.5 181.9a.29 .29 0 0 1 .5 0 .29 .29 0 0 1-.1 .4 .3 .3 0 0 1-.5 .3 .3 .3 0 0 1 .1-.6zM396.8 181.8l-.1 .4-.3 .3"/>
<path d="M406.6 180.6l-20.5 11.8M406.6 180.6v.2M406.6 180.8l-20.5 11.8M406.7 180.4l-.1 .4"/>
<circle cx="197.2" cy="173.8" r=".45"/>
</g>
<text font-size="6.3" x="360.4" y="278.5">AA-001431000</text>
<text font-size="5.6" x="361.3" y="239.1">PN-EN22768-mL</text>
<text font-size="4.9" x="302.4" y="232.4">RACKSYSTEM</text>
<g font-size="4.7" fill="#00f">
<text x="156.4" y="106.8" transform="rotate(-90 156.4 106.8)">1550</text>
<text x="150.4" y="175.2" transform="rotate(-90 150.4 175.2)">155</text>
<text x="86.3" y="188.1">1000</text>
<text x="192.8" y="188.1">300</text>
</g>
<g font-size="4.7">
<text x="380" y="247.8">EGA15</text>
<text x="309.5" y="268.1">ESPO. KOSIAREK</text>
<text x="304.4" y="272.6">MODUŁ H-150 L-1000</text>
</g>
<text font-size="3.9" x="362.3" y="253.8">A3</text>
<text font-size="3.2" x="354.9" y="267.2">SYMBOL</text>
<g font-size="2.4">
<text x="302.4" y="235.6">SPÓŁKA Z OGRANICZONĄ</text>
<text x="302.4" y="238.4">ODPOWIEDZIALNOŚCIĄ SP.K.</text>
<text x="300.7" y="244.7">Projekt jest własnością firmy</text>
<text x="300.7" y="247.5">RACKSYSTEM SPÓŁKA Z OGRANICZONĄ</text>
<text x="300.7" y="250.3">ODPOWIEDZIALNOŚCIĄ SP.K.</text>
<text x="300.7" y="253.1">I w żadnej części nie może być:</text>
<text x="300.7" y="256">kopiowany, udostępniany</text>
<text x="300.7" y="258.8">ani wykorzystywany jako</text>
<text x="300.7" y="261.6">dokumentacja przez firmy trzecie.</text>
</g>
<g font-size="2">
<text x="383.1" y="227.9">WYMIARY NIETOLEROWANE</text>
<text x="341" y="231.6">OSTRE</text>
<text x="359.5" y="228.9">NIE SKALUJ RYSUNKU</text>
<text x="383.1" y="230.4">WYKONAĆ WEDŁUG:</text>
<text x="341" y="234.1">KRAWĘDZIE</text>
<text x="341" y="236.6">STĘPIĆ</text>
<text x="339.9" y="245.4">WERSJA</text>
<text x="346.6" y="249.5">1</text>
<text x="340.7" y="257.7">2017-12-11</text>
<text x="340.7" y="253.8">DATA</text>
<text x="358.7" y="257.7">SKALA</text>
<text x="367" y="257.7">1:20</text>
<text x="373.9" y="253.8">WYKONAŁ:</text>
<text x="374.1" y="257.7">MASA ORIENTACYJNA:</text>
<text x="387.2" y="253.8">R.SUM</text>
<text x="398.1" y="257.7">10.90</text>
<text x="339.7" y="262.3">NR RYSUNKU</text>
<text x="358.7" y="261.7">ARKUSZ 6</text>
<text x="374.1" y="261.7">ELEMENT:</text>
<text x="301" y="266.4">TYTUŁ:</text>
</g>
<text font-size="1.3" x="359" y="244">SYMBOL 2</text>
</svg>
